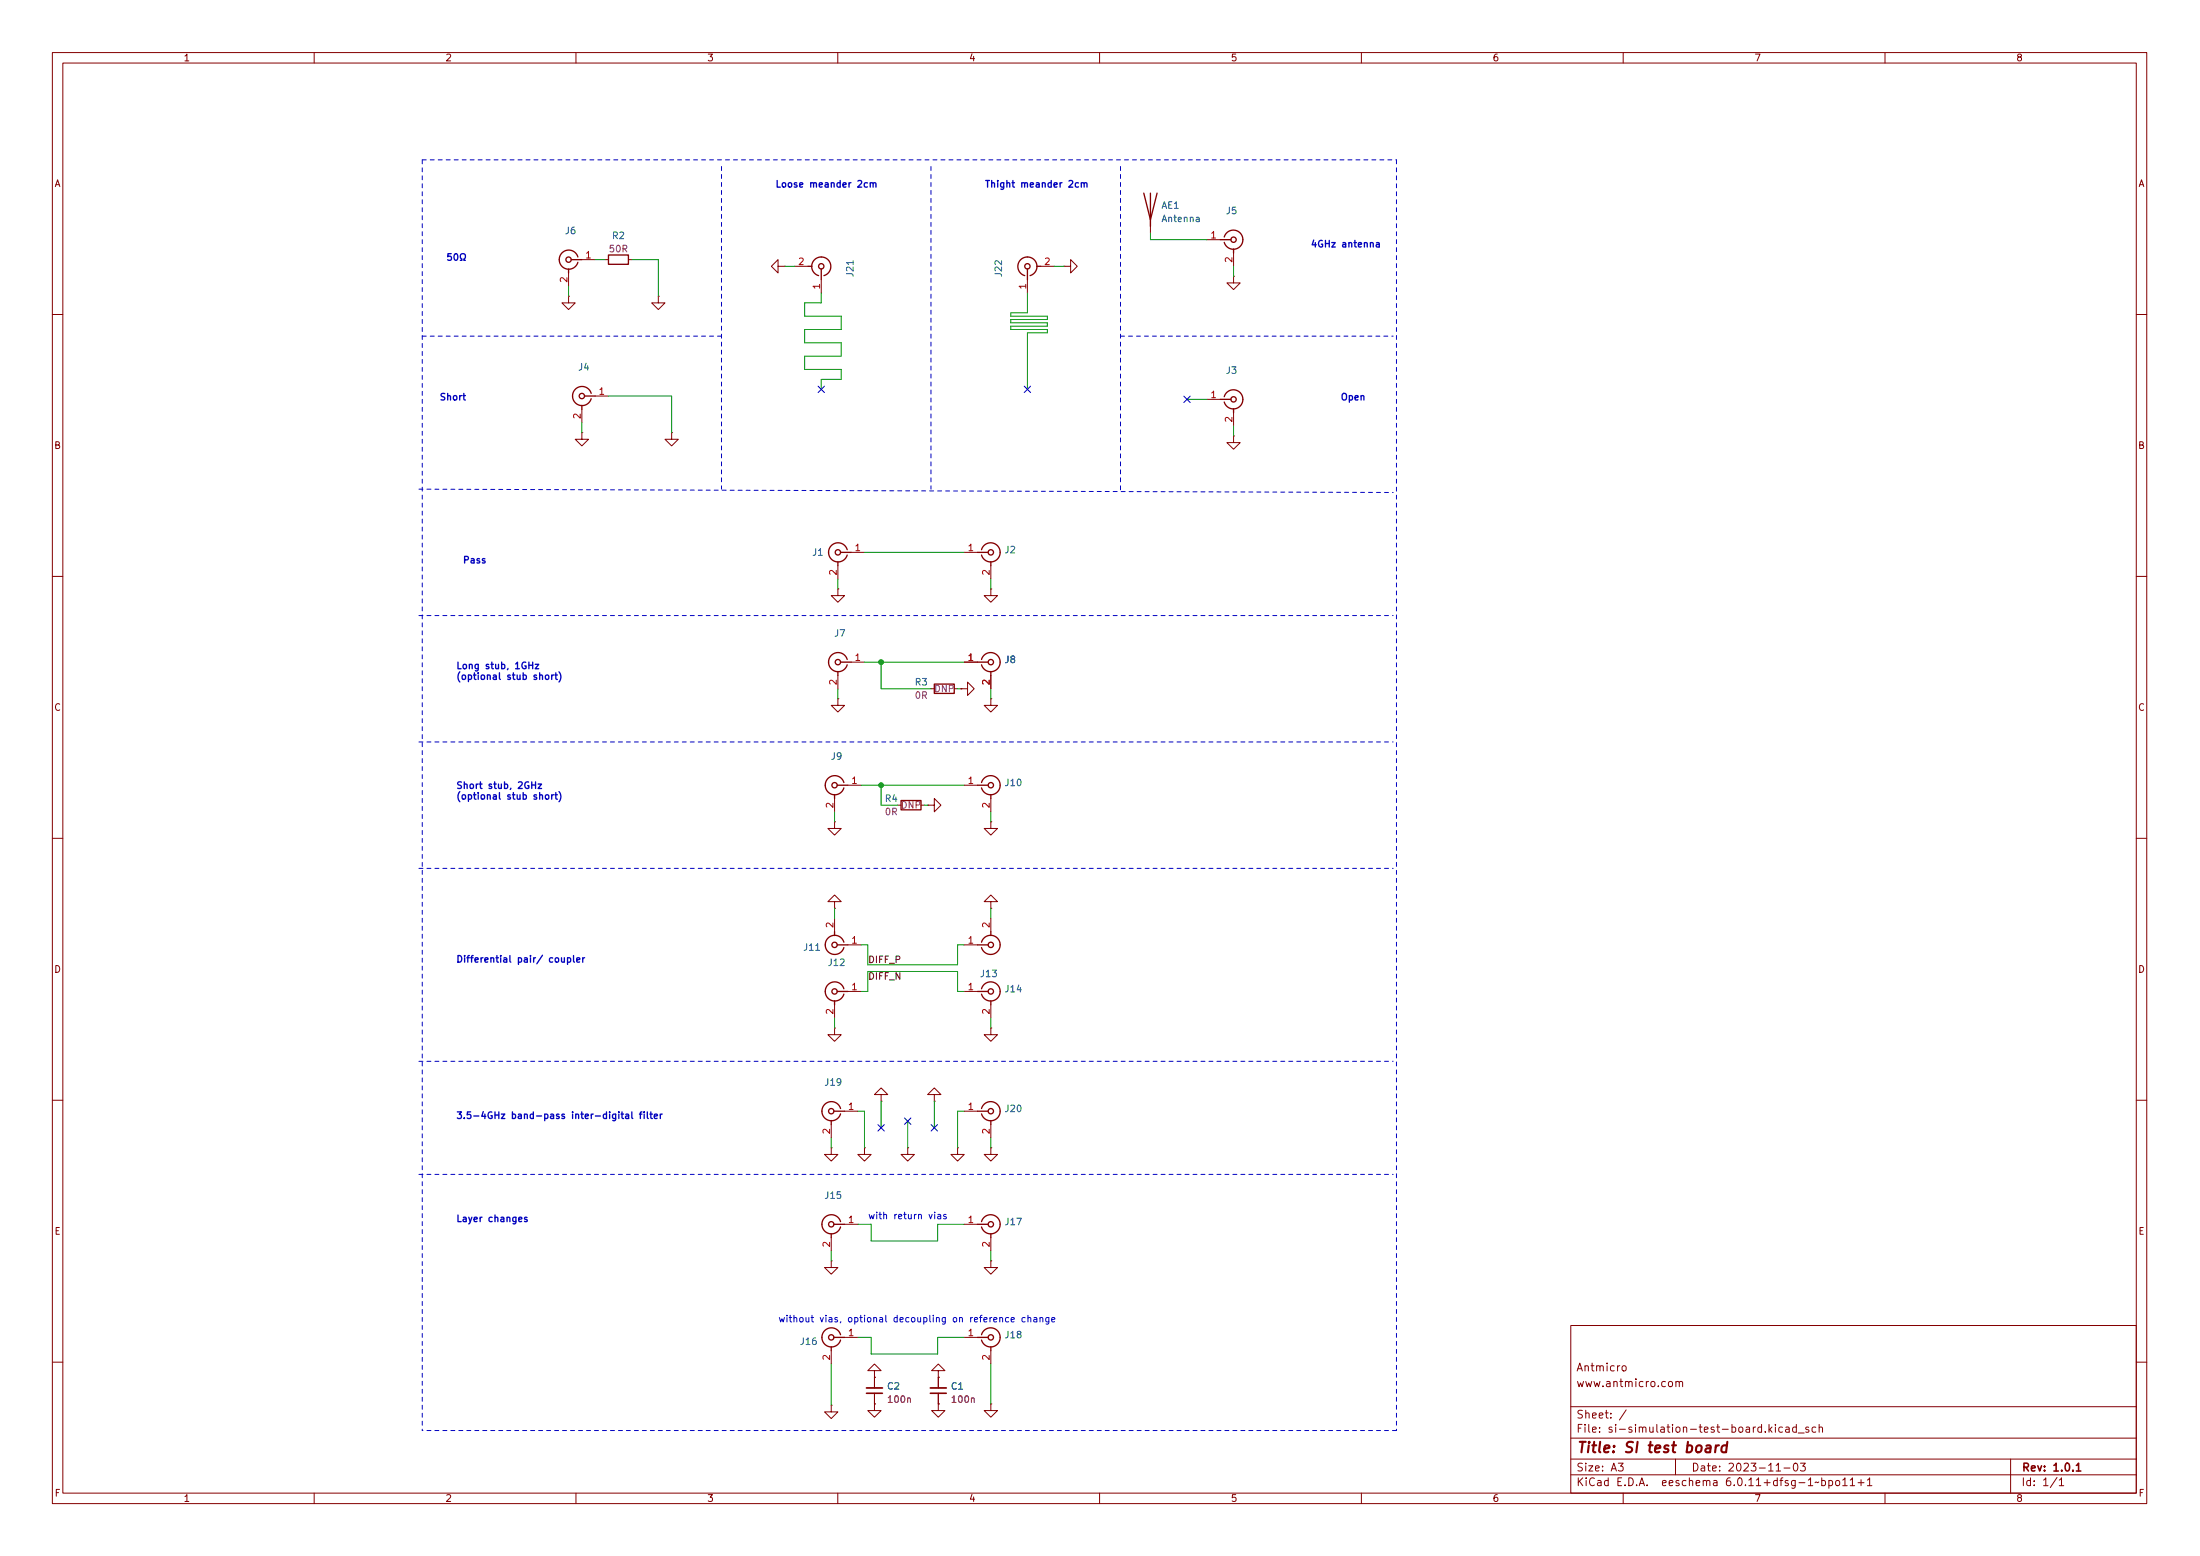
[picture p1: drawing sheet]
<svg xmlns="http://www.w3.org/2000/svg" width="420mm" height="297mm" viewBox="0 0 420 297" stroke-linecap="round" stroke-linejoin="round" font-family="sans-serif">
<g fill="none" stroke="#840000" stroke-width=".19">
<path d="M10 10h400v277h-400zM12 12h396v273h-396zM60 10v2M110 10v2M160 10v2M210 10v2M260 10v2M310 10v2M360 10v2M108.6 56.6v1.2h1.3l-1.3 1.3-1.3-1.3h1.3M108.6 56.6h.1M108.6 52.1v2.5"/>
<path d="M111.1 49.6h2.6M115.6 49.6h.6M120 49.6h.6M125.7 56.6v1.2h1.3l-1.3 1.3-1.2-1.3h1.2M125.7 56.6h.1M148.6 50.8v-1.2l-1.3 1.2 1.3 1.3v-1.3h1.3M149.9 50.8h.1M151.8 50.8h2.5M156.8 53.4v2.5M196.2 53.4v2.5M198.8 50.8h2.5M203.2 50.8h1.3v1.3l1.2-1.3-1.2-1.2v1.2"/>
<path d="M203.2 50.8h.1M219.7 41.9v2.6M230.5 45.8h2.5M235.6 52.7v1.3h-1.3l1.3 1.3 1.3-1.3h-1.3M235.6 52.7h.1M235.6 48.3v2.5M10 60h2M111.1 78.1v2.6M113.7 75.6h2.5M230.5 76.2h2.5M235.6 78.8v2.5M408 60h2"/>
<path d="M111.1 82.6v1.3h1.3l-1.3 1.2-1.2-1.2h1.2M111.1 82.6h.1M128.3 82.6v1.3h1.2l-1.2 1.2-1.3-1.2h1.3M128.3 82.6h.1M235.6 83.2v1.3h-1.3l1.3 1.3 1.3-1.3h-1.3M235.6 83.2h.1M10 110h2M160 112.4v1.3h1.3l-1.3 1.3-1.3-1.3h1.3M160 112.4h.1M160 108v2.5M162.6 105.4h2.5M184.1 105.4h2.6"/>
<path d="M189.2 112.4v1.3h1.3l-1.3 1.3-1.2-1.3h1.2M189.2 112.4h.1M189.2 108v2.5M408 110h2M160 133.4v1.3h1.3l-1.3 1.2-1.3-1.2h1.3M160 133.4h.1M160 128.9v2.6M162.6 126.4h2.5M177.8 131.5h.6M182.2 131.5h.7M183.5 131.5h1.3v-1.3l1.3 1.3-1.3 1.3v-1.3M183.5 131.5h.1"/>
<path d="M184.1 126.4h2.6M189.2 133.4v1.3h1.3l-1.3 1.2-1.2-1.2h1.2M189.2 133.4h.1M189.2 128.9v2.6M159.4 156.9v1.3h1.3l-1.3 1.2-1.3-1.2h1.3M159.4 156.9h.1M159.4 152.4v2.6M161.9 149.9h2.6M171.4 153.7h.7M175.9 153.7h.6M177.2 153.7h1.2v-1.3l1.3 1.3-1.3 1.3v-1.3M177.2 153.7h.1"/>
<path d="M184.1 149.9h2.6M189.2 156.9v1.3h1.3l-1.3 1.2-1.2-1.2h1.2M189.2 156.9h.1M189.2 152.4v2.6M10 160h2M159.4 172.1h1.3l-1.3-1.2-1.3 1.2h1.3v1.3M159.4 173.4h.1M159.4 175.3v2.5M189.2 172.1h1.3l-1.3-1.2-1.2 1.2h1.2v1.3M189.2 173.4h.1M189.2 175.3v2.5M408 160h2"/>
<path d="M159.4 196.3v1.2h1.3l-1.3 1.3-1.3-1.3h1.3M159.4 196.3h.1M159.4 191.8v2.5M161.9 180.4h2.6M161.9 189.3h2.6M184.1 180.4h2.6M184.1 189.3h2.6M189.2 196.3v1.2h1.3l-1.3 1.3-1.2-1.3h1.2M189.2 196.3h.1M189.2 191.8v2.5M10 210h2M158.7 219.1v1.3h1.3l-1.3 1.3-1.2-1.3h1.2"/>
<path d="M158.7 219.1h.1M158.7 214.7v2.5M161.3 212.1h2.5M165.1 219.1v1.3h1.3l-1.3 1.3-1.3-1.3h1.3M165.1 219.1h.1M168.3 209h-1.3l1.3-1.3 1.2 1.3h-1.2v1.2M168.3 210.2h.1M173.4 219.1v1.3h-1.3l1.3 1.3 1.2-1.3h-1.2M173.4 219.1h.1M178.4 209h-1.2l1.2-1.3 1.3 1.3h-1.3v1.2M178.4 210.2h.1M182.9 219.1v1.3h-1.3l1.3 1.3 1.2-1.3h-1.2"/>
<path d="M182.9 219.1h.1M184.1 212.1h2.6M189.2 219.1v1.3h1.3l-1.3 1.3-1.2-1.3h1.2M189.2 219.1h.1M189.2 214.7v2.5M408 210h2M158.7 236.3v2.5M161.3 233.7h2.5M184.1 233.7h2.6M189.2 236.3v2.5M158.7 240.7v1.3h1.3l-1.3 1.2-1.2-1.2h1.2M158.7 240.7h.1"/>
<path d="M158.7 257.8v2.6M161.3 255.3h2.5M184.1 255.3h2.6M189.2 240.7v1.3h1.3l-1.3 1.2-1.2-1.2h1.2M189.2 240.7h.1M189.2 257.8v2.6M300 253h108v32h-108zM10 260h2M158.7 268.3v1.2h1.3l-1.3 1.3-1.2-1.3h1.2M158.7 268.3h.1M167 268v1.3h1.3l-1.3 1.2-1.3-1.2h1.3M167 268h.1"/>
<path d="M167 261.7h1.3l-1.3-1.3-1.3 1.3h1.3v1.2M167 262.9h.1M167 262.9v2.1M167 266v2M179.2 261.7h1.3l-1.3-1.3-1.3 1.3h1.3v1.2M179.2 262.9h.1M179.2 268v1.3h1.3l-1.3 1.2-1.3-1.2h1.3M179.2 268h.1M179.2 262.9v2.1M179.2 266v2M189.2 268v1.3h1.3l-1.3 1.2-1.2-1.2h1.2M189.2 268h.1"/>
<path d="M300 278.5h108M300 274.5h108M300 268.5h108M305.5 273.3v.1M305.5 272.5v.1M307.6 270.6v.1M307.6 269.8v.1M309.9 260.8l.4-.1 .3 .3v.4l-.3 .3-.4-.1-.1-.2zM310.6 269.1l-1.3 2M318.8 263.8l.3-.1 .3 .3v.4l-.3 .3-.3-.1-.2-.2zM320 278.5v3M320.1 263.9l.2-.2 .3 .1 .1 .9"/>
<path d="M320.1 263.7v1M320.7 263.9l.2-.2 .4 .1 .1 .9M340.4 272.5l-.4-.1-.3 .3 .2 .6h.5M341.1 272.5h.5l.1 .9M341.7 272.8h-.5a.29 .29 0 0 0-.2 .3 .29 .29 0 0 0 .2 .3l.5-.1M342.7 279.4l.2-.1a.8 .8 0 0 1 .5 .8 .8 .8 0 0 1-.5 .7 1 1 0 0 1-.2-1.4zM343.1 272.5l-.5-.1-.2 .3 .1 .6h.6M343.1 271.9v1.5M343.4 273.6h1.2M343.8 279.3h1l-.5 .6 .4 .1v.7l-.2 .1-.7-.1M345.4 272.5l-.3-.1-.2 .2v.2l.5 .2v.3h-.5M346.8 272.5l-.4-.1-.3 .3 .1 .6h.6"/>
<path d="M347.4 272.6l.2-.2 .4 .1 .1 .9M347.4 271.9v1.5M384 278.5v6.5M408 260h2M60 285v2M110 285v2M160 285v2M210 285v2M260 285v2M300 281.5h108M310 285v2M327.3 282.7h.6v.9"/>
<path d="M327.9 283h-.5a.29 .29 0 0 0-.2 .3 .29 .29 0 0 0 .2 .3l.5-.1M340.7 280.2h1.2M351.9 283.6h.9M353.4 282.5l.4-.4v1.5M353.4 283.6h.8M354.9 283h1.1M355.4 282.5v1.1M356.6 282.5l.5-.4v1.5M356.6 283.6h.9M360 285v2M393.3 282.5l.4-.4v1.5M393.3 283.6h.8"/>
</g>
<path d="M165.5 266h3M177.7 266h3M396.5 280.8h.9" fill="none" stroke="#840000" stroke-width=".3"/>
<g fill="none" stroke="#840000" stroke-width=".25">
<path d="M218.4 36.9l1.3 5 1.3-5M219.7 36.9v6.3M108.6 51.3v.8M109.1 49.6h2M110.4 49.1a1.81 1.81 0 0 0-2.8-1 1.81 1.81 0 0 0 0 2.9 1.81 1.81 0 0 0 2.8-.9M116.2 48.7h3.8v1.8h-3.8zM154.3 50.8h.8M156.3 52.6a1.81 1.81 0 0 1-.9-2.8 1.81 1.81 0 0 1 2.9 0 1.81 1.81 0 0 1-.9 2.8M156.8 51.3v2.1M195.7 52.6a1.81 1.81 0 0 1-1-2.8 1.81 1.81 0 0 1 3 0 1.81 1.81 0 0 1-1 2.8M196.2 51.3v2.1M198 50.8h.8"/>
<path d="M233 45.8h2.1M233.8 45.2a1.81 1.81 0 0 1 2.8-.9 1.81 1.81 0 0 1 0 2.9 1.81 1.81 0 0 1-2.8-.9M235.6 47.5v.8M111.1 77.4v.7M111.6 75.6h2.1M112.9 75.1a1.81 1.81 0 0 0-2.8-1 1.81 1.81 0 0 0 0 3 1.81 1.81 0 0 0 2.8-1M233 76.2h2.1M233.8 75.7a1.81 1.81 0 0 1 2.8-.9 1.81 1.81 0 0 1 0 2.9 1.81 1.81 0 0 1-2.8-1M235.6 78v.8M158.2 105.4a1.81 1.81 0 0 0 1.6 1.9 1.81 1.81 0 0 0 2-1.3M160 107.2v.8M160.5 105.4h2.1"/>
<path d="M161.8 104.9a1.81 1.81 0 0 0-2-1.3 1.81 1.81 0 0 0-1.6 1.8M186.7 105.4h2M187.5 104.9a1.81 1.81 0 0 1 2-1.3 1.81 1.81 0 0 1 1.5 1.8M189.2 107.2v.8M191 105.4a1.81 1.81 0 0 1-1.5 1.9 1.81 1.81 0 0 1-2-1.3M160 128.2v.7M160.5 126.4h2.1M161.8 125.9a1.81 1.81 0 0 0-2.8-1 1.81 1.81 0 0 0 0 3 1.81 1.81 0 0 0 2.8-1M178.4 130.6h3.8v1.8h-3.8zM186.7 126.4h2M187.5 125.9a1.81 1.81 0 0 1 2.7-1 1.81 1.81 0 0 1 0 3 1.81 1.81 0 0 1-2.7-1M189.2 128.2v.7"/>
<path d="M157.6 149.9a1.81 1.81 0 0 0 1.6 1.8 1.81 1.81 0 0 0 2-1.3M159.4 151.7v.7M159.9 149.9h2M161.2 149.4a1.81 1.81 0 0 0-2-1.3 1.81 1.81 0 0 0-1.6 1.8M172.1 152.8h3.8v1.8h-3.8zM186.7 149.9h2M187.5 149.4a1.81 1.81 0 0 1 2-1.3 1.81 1.81 0 0 1 1.5 1.8M189.2 151.7v.7M191 149.9a1.81 1.81 0 0 1-1.5 1.8 1.81 1.81 0 0 1-2-1.3M159.4 177.8v.8M161.2 179.9a1.81 1.81 0 0 0-2.8-1 1.81 1.81 0 0 0 0 3 1.81 1.81 0 0 0 2.8-1M187.5 179.9a1.81 1.81 0 0 1 2.7-1 1.81 1.81 0 0 1 0 3 1.81 1.81 0 0 1-2.7-1"/>
<path d="M189.2 177.8v.8M159.4 191v.8M159.9 180.4h2M159.9 189.3h2M161.2 188.8a1.81 1.81 0 0 0-2.8-1 1.81 1.81 0 0 0 0 2.9 1.81 1.81 0 0 0 2.8-.9M186.7 180.4h2M186.7 189.3h2M187.5 188.8a1.81 1.81 0 0 1 2.7-1 1.81 1.81 0 0 1 0 2.9 1.81 1.81 0 0 1-2.7-.9M189.2 191v.8M158.7 213.9v.8M159.3 212.1h2M160.5 211.6a1.81 1.81 0 0 0-2.8-1 1.81 1.81 0 0 0 0 3 1.81 1.81 0 0 0 2.8-1"/>
<path d="M186.7 212.1h2M187.5 211.6a1.81 1.81 0 0 1 2.7-1 1.81 1.81 0 0 1 0 3 1.81 1.81 0 0 1-2.7-1M189.2 213.9v.8M158.7 235.5v.8M159.3 233.7h2M160.5 233.2a1.81 1.81 0 0 0-2.8-1 1.81 1.81 0 0 0 0 3 1.81 1.81 0 0 0 2.8-1M186.7 233.7h2M187.5 233.2a1.81 1.81 0 0 1 2.7-1 1.81 1.81 0 0 1 0 3 1.81 1.81 0 0 1-2.7-1M189.2 235.5v.8M158.7 257.1v.7M159.3 255.3h2M160.5 254.8a1.81 1.81 0 0 0-2.8-1 1.81 1.81 0 0 0 0 3 1.81 1.81 0 0 0 2.8-1"/>
<path d="M186.7 255.3h2M187.5 254.8a1.81 1.81 0 0 1 2.7-1 1.81 1.81 0 0 1 0 3 1.81 1.81 0 0 1-2.7-1M189.2 257.1v.7"/>
<circle cx="108.6" cy="49.6" r=".51"/>
<circle cx="156.8" cy="50.8" r=".51"/>
<circle cx="196.2" cy="50.8" r=".51"/>
<circle cx="235.6" cy="45.8" r=".51"/>
<circle cx="111.1" cy="75.6" r=".51"/>
<circle cx="235.6" cy="76.2" r=".51"/>
<circle cx="160" cy="105.4" r=".51"/>
<circle cx="189.2" cy="105.4" r=".51"/>
<circle cx="160" cy="126.4" r=".51"/>
<circle cx="189.2" cy="126.4" r=".51"/>
<circle cx="159.4" cy="149.9" r=".51"/>
<circle cx="189.2" cy="149.9" r=".51"/>
<circle cx="159.4" cy="189.3" r=".51"/>
<circle cx="159.4" cy="180.4" r=".51"/>
<circle cx="189.2" cy="180.4" r=".51"/>
<circle cx="189.2" cy="189.3" r=".51"/>
<circle cx="158.8" cy="212.1" r=".51"/>
<circle cx="189.2" cy="212.1" r=".51"/>
<circle cx="158.8" cy="233.7" r=".51"/>
<circle cx="189.2" cy="233.7" r=".51"/>
<circle cx="158.8" cy="255.3" r=".51"/>
<circle cx="189.2" cy="255.3" r=".51"/>
</g>
<path d="M162.9 49.8v.7M228.5 41.5h.5v.8M229 41.8h-.4l-.2 .2 .2 .3h.4M155.8 181.4h.7" fill="none" stroke="#006464" stroke-width=".19"/>
<path d="M165.5 265h3M177.7 265h3" fill="none" stroke="#840000" stroke-width=".33"/>
<path d="M173.3 267l.2-.1h.3l.1 .8M185.5 267l.2-.1h.3l.1 .8" fill="none" stroke="#840084" stroke-width=".19"/>
<g fill="none" stroke="#0000c2" stroke-width=".25">
<path d="M86.2 48.4h-.6l-.1 .6 .2-.1 .4 .1 .1 .2v.4l-.2 .1-.5-.1M86.8 48.5l.2-.1a.68 .68 0 0 1 .4 .7 .68 .68 0 0 1-.4 .6l-.3-.5zM87.9 49.7h.3v-.2a.54 .54 0 0 1-.3-.8 .54 .54 0 0 1 .8-.2l.2 .6-.3 .4v.2h.3M95.4 128.4v1.1l.2 .2M95.4 151.3v1.1l.2 .2M96.2 182.9h.5l.1 .8M96.8 183.1l-.4 .1-.2 .2 .2 .3 .4-.1M97.4 182.4v1.1l.2 .2M103.6 182.4l-1.1 1.6M94.5 212.9h.8M95.3 212.3v1.2M95.7 212.7h.7l-.7 .8h.7"/>
<path d="M107.8 212.7h-.3l-.2 .2 .1 .1 .4 .2v.3h-.5M119.5 212.7h.5l.1 .8M120.1 213h-.5l-.1 .2 .1 .3h.5M120.7 212.3v1l.1 .2"/>
</g>
<path d="M175.4 231.9l.2-.1 .3 .1 .1 .8M154.9 251.5h.5M155.1 251.1v1.1l.3 .2M169.2 251.1v1.1l.1 .2M180.5 251.5v1l-.2 .3-.3-.1M180.5 251.6l-.3-.1-.3 .3 .2 .5h.4M195.8 251.6l-.4-.1-.2 .3 .1 .5h.5" fill="none" stroke="#0000c2" stroke-width=".19"/>
<g fill="none" stroke="#0000c2" stroke-width=".19" stroke-dasharray=".8 .8">
<path d="M80.6 30.5v242.6M80.6 30.5h186.1M137.8 31.8v61.6M177.8 31.8v61.6M214 31.8v62.2M266.7 30.5v242.6M80.6 64.2h57.2M214 64.2h52.1M80 93.4l186.1 .6M80 117.5h186.1M80 141.6h186.1M80 165.8h186.1"/>
<path d="M80 202.6h186.1M80 224.2h186.1M266.7 273.1h-186.1"/>
</g>
<g fill="none" stroke="#009600" stroke-width=".19">
<path d="M108.6 54.6v2M113.7 49.6h1.9M120.6 49.6h5.1v7M149.9 50.8h1.9M156.8 55.9v1.9h-3.1v2.6h7v2.5h-7v2.5h7v2.6h-7v2.5h7v1.9h-3.9v1.9M196.2 55.9v3.8h-3.2v.7h7v.6h-7v.6h7v.7h-7v.6h7v.6h-3.8v10.8M201.3 50.8h1.9M219.7 44.5v1.3h10.8M235.6 50.8v1.9M116.2 75.6h12.1v7M226.7 76.2h3.8M111.1 80.7v1.9"/>
<path d="M235.6 81.3v1.9M160 110.5v1.9M165.1 105.4h19M189.2 110.5v1.9M160 131.5v1.9M165.1 126.4h19M168.3 126.4v5.1h9.5M182.9 131.5h.6M189.2 131.5v1.9M159.4 155v1.9M164.5 149.9h19.6M168.3 149.9v3.8h3.1"/>
<path d="M176.5 153.7h.7M189.2 155v1.9M159.4 173.4v1.9M189.2 173.4v1.9M159.4 194.3v2M164.5 189.3h1.2v-3.8h17.2v3.8h1.2M164.5 180.4h1.2v3.8h17.2v-3.8h1.2M189.2 194.3v2M158.7 217.2v1.9M163.8 212.1h1.3v7M168.3 210.2v5.1M173.4 214v5.1"/>
<path d="M178.4 210.2v5.1M184.1 212.1h-1.2v7M189.2 217.2v1.9M158.7 238.8v1.9M163.8 233.7h2.6v3.2h12.7v-3.2h5M189.2 238.8v1.9M163.8 255.3h2.6v3.2h12.7v-3.2h5M158.7 260.4v7.9M189.2 260.4v7.6"/>
</g>
<path d="M156.2 73.7l1.3 1.2M157.5 73.7l-1.3 1.2M195.6 73.7l1.2 1.2M196.8 73.7l-1.2 1.2M226.1 75.6l1.2 1.2M227.3 75.6l-1.2 1.2M167.7 214.7l1.2 1.2M168.9 214.7l-1.2 1.2M172.7 213.4l1.3 1.2M174 213.4l-1.3 1.2M177.8 214.7l1.2 1.2M179 214.7l-1.2 1.2" fill="none" stroke="#000084" stroke-width=".19"/>
<g fill="#009600" stroke="#009600" stroke-width=".19">
<circle cx="168.3" cy="126.4" r=".46"/>
<circle cx="168.3" cy="149.9" r=".46"/>
</g>
<g font-size="2.8" fill="#840000">
<text x="301" y="277.9">Title:</text>
<text x="310.2" y="277.9">SI test</text>
<text x="322.6" y="277.9">board</text>
</g>
<g font-size="2.1" fill="#840000">
<text x="301" y="262.2">Antmicro</text>
<text x="301" y="265.2">www.antmicro.com</text>
<text x="301" y="273.9">File:</text>
<text x="301" y="271.2">Sheet:</text>
<text x="307.4" y="273.9">si-simulation-test-board.kicad_sch</text>
<text x="301" y="281.3">Size:</text>
<text x="307.6" y="281.3">A3</text>
<text x="323" y="281.3">Date:</text>
<text x="330" y="281.3">2023-11-03</text>
<text x="386" y="281.3">Rev:</text>
<text x="392.1" y="281.3">1.0.1</text>
<text x="301" y="284.1">KiCad</text>
<text x="308.7" y="284.1">E.D.A.</text>
<text x="317.6" y="284.1">eeschema</text>
<text x="330" y="284.1">6.0.11+dfsg-1~bpo11+1</text>
<text x="386" y="284.1">Id:</text>
<text x="390.1" y="284.1">1/1</text>
</g>
<g font-size="1.8" fill="#840000">
<text x="35" y="12.1">1</text>
<text x="85" y="12.1">2</text>
<text x="135" y="12.1">3</text>
<text x="185" y="12.1">4</text>
<text x="235" y="12.1">5</text>
<text x="285" y="12.1">6</text>
<text x="335" y="12.1">7</text>
<text x="385" y="12.1">8</text>
<text x="10.4" y="36.1">A</text>
<text x="408.4" y="36.1">A</text>
<text x="10.3" y="86.1">B</text>
<text x="408.3" y="86.1">B</text>
<text x="10.3" y="136.1">C</text>
<text x="408.3" y="136.1">C</text>
<text x="10.3" y="186.1">D</text>
<text x="408.3" y="186.1">D</text>
<text x="10.3" y="236.1">E</text>
<text x="408.3" y="236.1">E</text>
<text x="10.4" y="286.1">F</text>
<text x="35" y="287.1">1</text>
<text x="85" y="287.1">2</text>
<text x="135" y="287.1">3</text>
<text x="185" y="287.1">4</text>
<text x="235" y="287.1">5</text>
<text x="285" y="287.1">6</text>
<text x="335" y="287.1">7</text>
<text x="385" y="287.1">8</text>
<text x="408.4" y="286.1">F</text>
</g>
<g font-size="1.8" fill="#0000c2">
<text x="148" y="35.8">Loose</text>
<text x="154.6" y="35.8">meander</text>
<text x="163.9" y="35.8">2cm</text>
<text x="188" y="35.8">Thight</text>
<text x="194.9" y="35.8">meander</text>
<text x="204.3" y="35.8">2cm</text>
<text x="250.2" y="47.2">4GHz</text>
<text x="256.3" y="47.2">antenna</text>
<text x="83.8" y="76.4">Short</text>
<text x="255.9" y="76.4">Open</text>
<text x="88.3" y="107.5">Pass</text>
<text x="87" y="127.7">Long</text>
<text x="87" y="129.8">(optional</text>
<text x="92.7" y="127.7">stub,</text>
<text x="96.8" y="129.8">stub</text>
<text x="98.6" y="127.7">1GHz</text>
<text x="102.1" y="129.8">short)</text>
<text x="87" y="150.6">Short</text>
<text x="87" y="152.6">(optional</text>
<text x="93.2" y="150.6">stub,</text>
<text x="96.8" y="152.6">stub</text>
<text x="99.1" y="150.6">2GHz</text>
<text x="102.1" y="152.6">short)</text>
<text x="87" y="183.7">Differential</text>
<text x="98.8" y="183.7">pair/</text>
<text x="105" y="183.7">coupler</text>
<text x="87" y="213.6">3.5-4GHz</text>
<text x="97.7" y="213.6">band-pass</text>
<text x="109.4" y="213.6">inter-digital</text>
<text x="122.6" y="213.6">filter</text>
<text x="87" y="233.3">Layer</text>
<text x="93.2" y="233.3">changes</text>
<text x="165.7" y="232.7">with</text>
<text x="170.7" y="232.7">return</text>
<text x="177.5" y="232.7">vias</text>
<text x="148.6" y="252.4">without</text>
<text x="156.5" y="252.4">vias,</text>
<text x="162" y="252.4">optional</text>
<text x="170.9" y="252.4">decoupling</text>
<text x="182.3" y="252.4">on</text>
<text x="185.8" y="252.4">reference</text>
<text x="195.8" y="252.4">change</text>
</g>
<g font-size="1.8" fill="#006464">
<text x="221.7" y="40.2">AE1</text>
<text x="234" y="41.3">J5</text>
<text x="107.8" y="45.1">J6</text>
<text x="116.8" y="46">R2</text>
<text x="221.7" y="42.8">Antenna</text>
<text x="163.4" y="53" transform="rotate(-90 163.4 53)">J21</text>
<text x="191.7" y="53" transform="rotate(-90 191.7 53)">J22</text>
<text x="110.3" y="71.1">J4</text>
<text x="234" y="71.7">J3</text>
<text x="155" y="106.5">J1</text>
<text x="191.8" y="106">J2</text>
<text x="159.2" y="121.9">J7</text>
<text x="174.6" y="131.2">R3</text>
<text x="191.8" y="127">J8</text>
<text x="158.6" y="145.4">J9</text>
<text x="168.9" y="153.5">R4</text>
<text x="191.8" y="150.4">J10</text>
<text x="153.3" y="181.9">J11</text>
<text x="158" y="184.8">J12</text>
<text x="187.1" y="186.9">J13</text>
<text x="191.8" y="189.8">J14</text>
<text x="157.4" y="207.6">J19</text>
<text x="191.8" y="212.7">J20</text>
<text x="157.4" y="229.2">J15</text>
<text x="191.8" y="234.3">J17</text>
<text x="152.7" y="257.1">J16</text>
<text x="191.8" y="255.9">J18</text>
<text x="169.3" y="265.7">C2</text>
<text x="181.5" y="265.7">C1</text>
</g>
<g font-size="1.8" fill="#a90000">
<text x="231.1" y="45.5">1</text>
<text x="111.7" y="49.3">1</text>
<text x="152.4" y="50.6">2</text>
<text x="199.3" y="50.6">2</text>
<text x="235.3" y="50.2" transform="rotate(-90 235.3 50.2)">2</text>
<text x="108.3" y="54.1" transform="rotate(-90 108.3 54.1)">2</text>
<text x="156.6" y="55.3" transform="rotate(-90 156.6 55.3)">1</text>
<text x="196" y="55.3" transform="rotate(-90 196 55.3)">1</text>
<text x="114.3" y="75.3">1</text>
<text x="231.1" y="76">1</text>
<text x="110.9" y="80.1" transform="rotate(-90 110.9 80.1)">2</text>
<text x="235.3" y="80.7" transform="rotate(-90 235.3 80.7)">2</text>
<text x="163.1" y="105.2">1</text>
<text x="184.7" y="105.2">1</text>
<text x="159.8" y="109.9" transform="rotate(-90 159.8 109.9)">2</text>
<text x="189" y="109.9" transform="rotate(-90 189 109.9)">2</text>
<text x="159.8" y="130.9" transform="rotate(-90 159.8 130.9)">2</text>
<text x="163.1" y="126.1">1</text>
<text x="184.7" y="126.1">1</text>
<text x="189" y="130.9" transform="rotate(-90 189 130.9)">2</text>
<text x="162.5" y="149.6">1</text>
<text x="184.7" y="149.6">1</text>
<text x="159.1" y="154.4" transform="rotate(-90 159.1 154.4)">2</text>
<text x="189" y="154.4" transform="rotate(-90 189 154.4)">2</text>
<text x="159.1" y="177.2" transform="rotate(-90 159.1 177.2)">2</text>
<text x="189" y="177.2" transform="rotate(-90 189 177.2)">2</text>
<text x="162.5" y="180.1">1</text>
<text x="184.7" y="180.1">1</text>
<text x="162.5" y="189">1</text>
<text x="184.7" y="189">1</text>
<text x="159.1" y="193.8" transform="rotate(-90 159.1 193.8)">2</text>
<text x="189" y="193.8" transform="rotate(-90 189 193.8)">2</text>
<text x="161.9" y="211.9">1</text>
<text x="184.7" y="211.9">1</text>
<text x="158.5" y="216.6" transform="rotate(-90 158.5 216.6)">2</text>
<text x="189" y="216.6" transform="rotate(-90 189 216.6)">2</text>
<text x="161.9" y="233.5">1</text>
<text x="184.7" y="233.5">1</text>
<text x="158.5" y="238.2" transform="rotate(-90 158.5 238.2)">2</text>
<text x="189" y="238.2" transform="rotate(-90 189 238.2)">2</text>
<text x="161.9" y="255.1">1</text>
<text x="184.7" y="255.1">1</text>
<text x="158.5" y="259.8" transform="rotate(-90 158.5 259.8)">2</text>
<text x="189" y="259.8" transform="rotate(-90 189 259.8)">2</text>
</g>
<g font-size="1.8" fill="#840084">
<text x="116.2" y="48.5">50R</text>
<text x="174.6" y="133.8">0R</text>
<text x="178.3" y="132.5">DNP</text>
<text x="168.9" y="156">0R</text>
<text x="172" y="154.7">DNP</text>
<text x="169.3" y="268.2">100n</text>
<text x="181.5" y="268.2">100n</text>
</g>
<g font-size="1.8" fill="#0f0f0f">
<text x="165.7" y="183.8">DIFF_P</text>
<text x="165.7" y="187">DIFF_N</text>
</g>
</svg>
